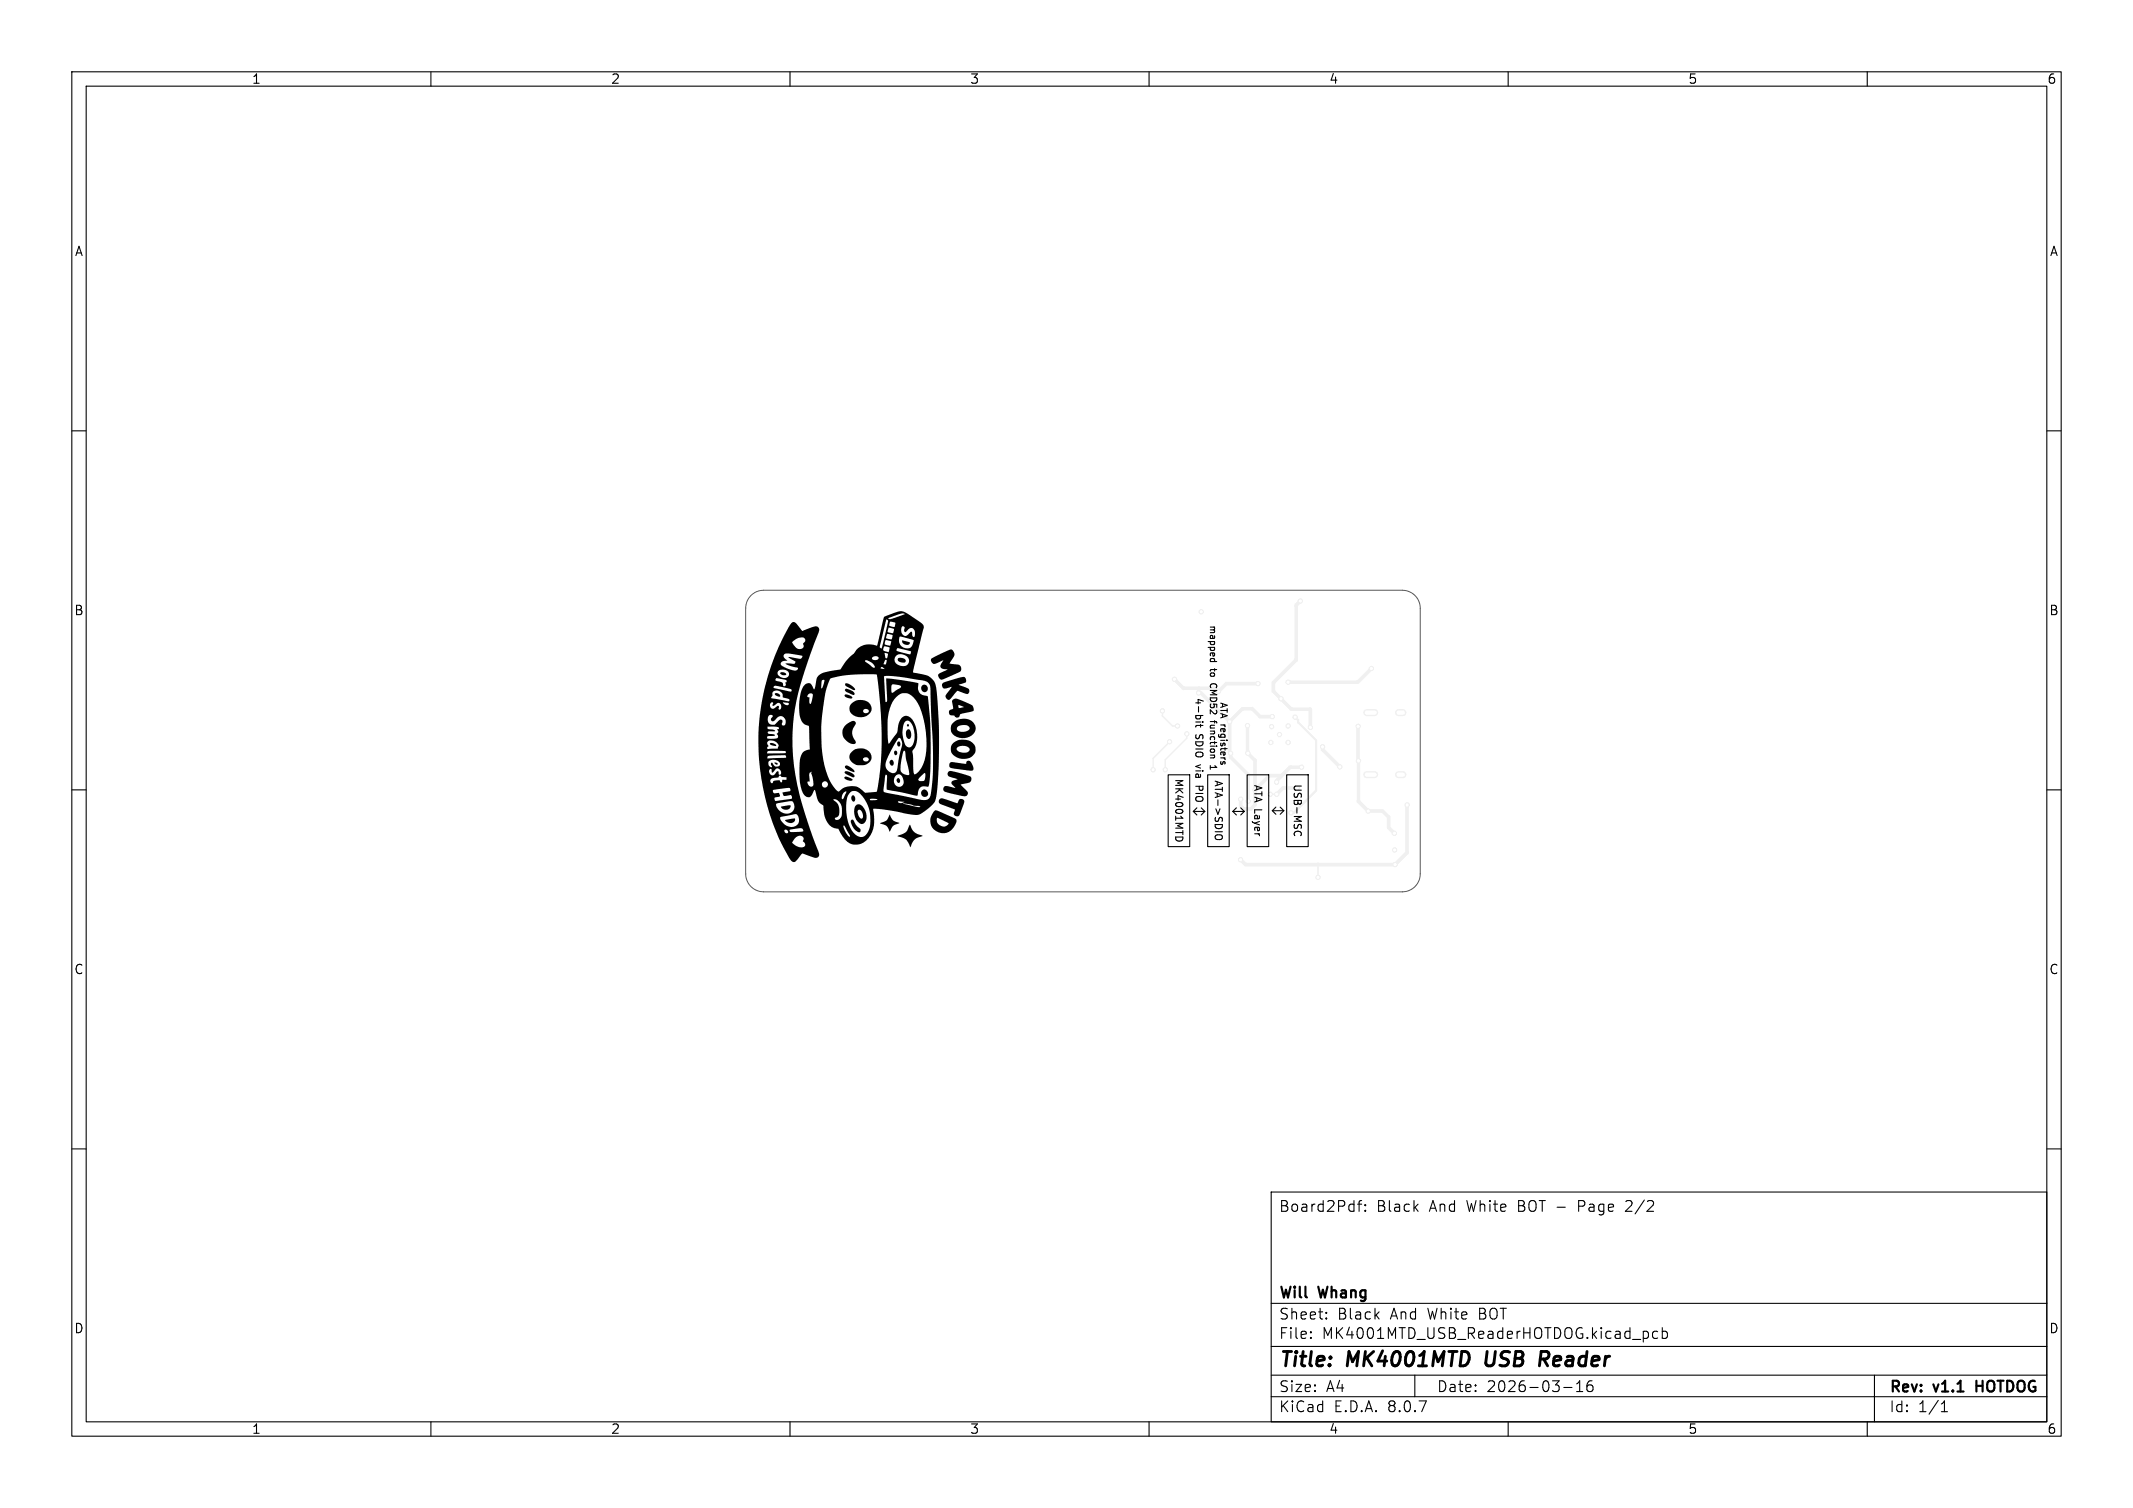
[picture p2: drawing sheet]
<svg xmlns="http://www.w3.org/2000/svg" width="297mm" height="210mm" viewBox="0 0 297 210" stroke-linecap="round" stroke-linejoin="round" font-family="sans-serif">
<path d="M190.3 99.2h1.1M194.7 99.2h.6M190.3 107.9h1.1M194.7 107.9h.6" fill="none" stroke="#f0f0f0" stroke-width="1"/>
<g fill="#ececec" stroke="#ececec" stroke-width=".14">
<circle cx="171.4" cy="104.9" r=".3"/>
<circle cx="194.2" cy="118.4" r=".3"/>
<circle cx="171.2" cy="100.5" r=".3"/>
<circle cx="178.2" cy="102.3" r=".3"/>
<circle cx="176.9" cy="110.6" r=".3"/>
<circle cx="177.1" cy="101.2" r=".3"/>
<circle cx="179.4" cy="103.4" r=".3"/>
<circle cx="163.5" cy="94.6" r=".3"/>
<circle cx="177.2" cy="99.8" r=".3"/>
<circle cx="179.4" cy="101.1" r=".3"/>
<circle cx="186.6" cy="106.8" r=".3"/>
<circle cx="184.2" cy="104" r=".3"/>
<circle cx="177" cy="103.4" r=".3"/>
<circle cx="175.2" cy="95.2" r=".3"/>
<circle cx="166.9" cy="96.5" r=".3"/>
<circle cx="177.8" cy="110.6" r=".3"/>
<circle cx="173.8" cy="111.6" r=".3"/>
<circle cx="179.4" cy="95" r=".3"/>
<circle cx="191" cy="93.1" r=".3"/>
<circle cx="169.7" cy="96.3" r=".3"/>
<circle cx="167.3" cy="85.2" r=".3"/>
<circle cx="189.2" cy="106" r=".3"/>
<circle cx="190.5" cy="112.9" r=".3"/>
<circle cx="194.2" cy="116.1" r=".3"/>
<circle cx="189.1" cy="101.1" r=".3"/>
<circle cx="177.8" cy="108.9" r=".3"/>
<circle cx="172.7" cy="119.7" r=".3"/>
<circle cx="195.9" cy="112.1" r=".3"/>
<circle cx="173.8" cy="104.9" r=".3"/>
<circle cx="183.5" cy="122.2" r=".3"/>
<circle cx="181.2" cy="106.8" r=".3"/>
<circle cx="173.7" cy="101.1" r=".3"/>
<circle cx="178.4" cy="97.3" r=".3"/>
<circle cx="181.1" cy="83.7" r=".3"/>
<circle cx="194.3" cy="120.4" r=".3"/>
<circle cx="172.8" cy="111.3" r=".3"/>
<circle cx="182.5" cy="101.3" r=".3"/>
<circle cx="162.3" cy="107.2" r=".3"/>
<circle cx="165.3" cy="102.2" r=".3"/>
<circle cx="162.9" cy="103.3" r=".3"/>
<circle cx="160.6" cy="107.2" r=".3"/>
<circle cx="161.9" cy="99" r=".3"/>
<circle cx="164" cy="101.1" r=".3"/>
<circle cx="180.3" cy="99.9" r=".3"/>
</g>
<g fill="none" stroke="#f0f0f0" stroke-width=".5">
<path d="M163.5 94.6l1.3 1.3h4.4l.5 .4 1.1-1.1h4.4M167 95.9l-.1 .1v.5h.3l4 4M177.2 99.8h-1.7l-1.1-1.1h-1.4l-1.8 1.8M178.4 97.3h.1M181.1 83.7l-.6 .6v7.6l-3.2 3.2v1.2l2.5 2.5h2.7v2.5M191 93.1l-1.9 1.9h-9.7M171.2 100.5v4.3l.2 .1v.5l2.4 2.5v3.7M172.8 111.3v.9l.4 .5h.9M173.7 101.1v3.8l1.1 1v4.1l1.9-2h1.8M177.8 110.6h.1M180.6 109.7h-2l-.8 .9M181.2 106.8h-1.6l-1.8 1.9"/>
<path d="M182.5 101.3h.1M184.2 104v.4l2.4 2.4M189.1 101.2l.1 10.4 1.3 1.4h2l.9 .8v1.5l.8 .8M195.9 112.1v6.6l-1.6 1.7h-20.9l-.7-.7"/>
</g>
<path d="M161.9 99v.7l1.4 1.4h.7M162.9 103.3l-2.3 2.3v1.6M165.3 102.2v.6l-3 3v1.4M176.9 110.6h.9M177.8 108.7v.2M183.5 120.4v1.8" fill="none" stroke="#f0f0f0" stroke-width=".2"/>
<path d="M180.3 99.9l.4 .4v.3l2.6 2.5v7l-3.1 3.1" fill="none" stroke="#f0f0f0" stroke-width=".3"/>
<g fill="#fff" stroke="#fff" stroke-width=".14">
<circle cx="171.4" cy="104.9" r=".15"/>
<circle cx="194.2" cy="118.4" r=".15"/>
<circle cx="171.2" cy="100.5" r=".15"/>
<circle cx="178.2" cy="102.3" r=".15"/>
<circle cx="176.9" cy="110.6" r=".15"/>
<circle cx="177.1" cy="101.2" r=".15"/>
<circle cx="179.4" cy="103.4" r=".15"/>
<circle cx="163.5" cy="94.6" r=".15"/>
<circle cx="177.2" cy="99.8" r=".15"/>
<circle cx="179.4" cy="101.1" r=".15"/>
<circle cx="186.6" cy="106.8" r=".15"/>
<circle cx="184.2" cy="104" r=".15"/>
<circle cx="177" cy="103.4" r=".15"/>
<circle cx="175.2" cy="95.2" r=".15"/>
<circle cx="166.9" cy="96.5" r=".15"/>
<circle cx="177.8" cy="110.6" r=".15"/>
<circle cx="179.4" cy="95" r=".15"/>
<circle cx="191" cy="93.1" r=".15"/>
<circle cx="169.7" cy="96.3" r=".15"/>
<circle cx="167.3" cy="85.2" r=".15"/>
<circle cx="189.2" cy="105.9" r=".15"/>
<circle cx="190.5" cy="112.9" r=".15"/>
<circle cx="194.2" cy="116" r=".15"/>
<circle cx="189.1" cy="101.2" r=".15"/>
<circle cx="177.8" cy="108.9" r=".15"/>
<circle cx="172.7" cy="119.7" r=".15"/>
<circle cx="195.9" cy="112.1" r=".15"/>
<circle cx="173.8" cy="104.9" r=".15"/>
<circle cx="183.5" cy="122.2" r=".15"/>
<circle cx="181.2" cy="106.8" r=".15"/>
<circle cx="173.7" cy="101" r=".15"/>
<circle cx="178.4" cy="97.3" r=".15"/>
<circle cx="181.1" cy="83.7" r=".15"/>
<circle cx="194.3" cy="120.4" r=".15"/>
<circle cx="172.8" cy="111.3" r=".15"/>
<circle cx="182.5" cy="101.3" r=".15"/>
<circle cx="162.3" cy="107.2" r=".15"/>
<circle cx="165.3" cy="102.2" r=".15"/>
<circle cx="162.9" cy="103.3" r=".15"/>
<circle cx="160.6" cy="107.2" r=".15"/>
<circle cx="161.9" cy="99" r=".15"/>
<circle cx="164" cy="101.1" r=".15"/>
<circle cx="180.3" cy="99.9" r=".15"/>
<circle cx="194.5" cy="89" r=".45"/>
<circle cx="194.5" cy="92" r=".45"/>
<circle cx="142.4" cy="121.2" r="1.1"/>
<circle cx="156.9" cy="103.1" r="1.1"/>
<circle cx="191.4" cy="100.7" r=".33"/>
<circle cx="191.4" cy="106.5" r=".33"/>
<circle cx="142.4" cy="85.2" r="1.1"/>
<circle cx="153.1" cy="85.2" r="1.1"/>
<circle cx="153.1" cy="121.2" r="1.1"/>
</g>
<path d="M190.3 99.2h1.1M194.7 99.2h.6M190.3 107.9h1.1M194.7 107.9h.6" fill="none" stroke="#fff" stroke-width=".6"/>
<g fill="none" stroke="#000" stroke-width=".15">
<path d="M10 10h277v190h-277zM12 12h273v186h-273zM60 10v2M110 10v2M160 10v2M210 10v2M260 10v2M10 60h2M285 60h2M168.5 92.1h.9M168.6 91.8v.3M169.1 91.8v.3"/>
<path d="M10 110h2M162.7 107.9h3v10h-3zM163.7 116.9l.4 .2 .6-.2M166.2 113h1.6M166.2 113l.5 .5M166.5 100.5h.7M166.5 109.5h1v.4M166.7 112.5l-.5 .5M167 109.5v.4M167.2 100.9v.4M167.3 112.5l.5 .5M167.4 100.5h.1"/>
<path d="M167.5 101h-.9l-.1 .3M167.8 113l-.5 .5M168.2 107.9h3v10h-3zM168.5 106.6v.5M168.5 100.5h.8M169.2 106.6l.2 .3h-.9M169.3 116.3l-.1 .2a.34 .34 0 0 0 .3 .4h.4a.34 .34 0 0 0 .3-.2 .34 .34 0 0 0-.1-.4M170 106.1v.3h.2l.2-.3 .2 .1-.1 .2M171.7 113h1.6M171.7 113l.5 .5M172.2 112.5l-.5 .5M172.8 112.5l.5 .5"/>
<path d="M173.3 113l-.5 .5M173.7 107.9h3v10h-3zM177.2 112.9l.5 .5M177.2 112.9h1.6M177.7 112.4l-.5 .5M178.3 112.4l.5 .5M178.8 112.9l-.5 .5M179.2 107.9h3v10h-3zM180.3 115.9l-.1 .3 .1 .2M181.2 115.9v.3l-.1 .2M285 110h2M10 160h2"/>
<path d="M177 166h108v32h-108zM189 167.7h.6M189.6 167.2l-.3 .1-.1 .1v1.3M190.1 168.6h.1l-.1 .1M190.1 168.6h-.1l.1 .1M190.1 167.8v.1M190.1 168.6v.1M190.1 167.8h.1l-.1 .1M190.1 167.8h-.1l.1 .1M227.2 167.8l-.9 .9h.9M285 160h2M60 198v2"/>
<path d="M110 198v2M160 198v2M177 194.5h108M177 191.5h108M177 187.5h108M177 181.5h108M182.5 186.3h.1l-.1 .1M182.5 186.3v.1M182.5 185.5v.1M182.5 185.5h.1l-.1 .1M184.7 183.6v.1M184.7 183.6h-.1l.1 .1"/>
<path d="M184.7 182.8v.1M184.7 182.8h-.1l.1 .1M197 191.5v3M210 198v2M217.7 193.2h1.2M219.5 193.8h.9M219.5 192.7l.5-.4v1.5M221.7 192.3a.59 .59 0 0 0-.7 .6v.6l.1 .2 .4 .1 .2-.1 .1-.5-.1-.3h-.5l-.2 .3M230.8 185.5l-.4-.1-.3 .3v.4l.1 .2 .2 .1 .4-.1M231.5 185.5l.4-.1 .3 .3v.4l-.2 .2-.1 .1-.4-.1M231.5 184.9v1.5M260 198v2"/>
<path d="M261 191.5v6.5M270.3 196.6h.9M270.3 195.5l.4-.4v1.5"/>
</g>
<g fill="#000">
<path d="M107.9 96.6a.47 .47 0 0 1 .7 .4l-.6-.2-.1-.2zM108.6 93.7a.53 .53 0 0 1 .9 .3 .53 .53 0 0 1-.9-.3zM110.2 86.8a.45 .45 0 0 1 .8 .1l.7 1 .6-.3a1.8 1.8 0 0 1 1.6-.3 .72 .72 0 0 1 0 1l-.3 .9h-1.5a.45 .45 0 0 0-.6-.4l-.6 .2-.3 .2-.3 .2 .1 .3a.95 .95 0 0 0 1.4 .6 .51 .51 0 0 0 0-.7l.3-.4h1.5l-.9 2.2h-1l-.8-.2a2.41 2.41 0 0 0-1.7-.1 .55 .55 0 0 0 .3 .8l.1 .1h-.2a.5 .5 0 0 0-.7 .6 3.7 3.7 0 0 0 2.1 .8l.3-.2v-.2l-1-.2-.7-.4 1.1 .1a.21 .21 0 0 0 .2-.2 .21 .21 0 0 0-.1-.2l-.8-.6 1.4 .2a.4 .4 0 0 0 .5-.3h1l-.8 2.5h-2a.9 .9 0 0 0-.7-.6 .9 .9 0 0 0-.9 .3 .88 .88 0 0 0 .6 .8 .88 .88 0 0 0 .9-.3l.1-.2h2l-.3 1h-2.1l-.1-.2-1.3-.3-.1 .3 .4 .2a.55 .55 0 0 1 .7 .6h.3v-.3l-.1-.1 .2-.1v-.1h2.1l-.4 1.3h-1l-.1-.2-1.6-.4a.44 .44 0 0 0-.8 .2l2.3 .5 .2-.1h1l-.3 1.3h-1l-.2-.2-.7-.2a.8 .8 0 0 0-.5-.9 .8 .8 0 0 0-1 .3l.1 .3-.2 .4 2.4 .5 .1-.2h1l-.1 .6h-1v-.2l-.8-.1a.58 .58 0 0 0 .8 .4v-.1h1l-.1 .3h-1.9a.42 .42 0 0 0-.3-.5 .42 .42 0 0 0-.5 .2l-.4 .2-.1-.1 .2-.3-.2-.1a.46 .46 0 0 0-.2 .7 .46 .46 0 0 0 .7 0l.4-.2 .1 .2-.1 .3h.2l.1-.1 .1-.3h1.9l-.2 2.1h-1.1a.71 .71 0 0 0-.5-.7 .71 .71 0 0 0-.8 .3 .48 .48 0 0 1-.6 .3l-.2-.3 .3-.4-.2-.1a.71 .71 0 0 0-.5 .6 .71 .71 0 0 0 .3 .7h.7l.5-.5a.32 .32 0 0 1 .5-.1 .32 .32 0 0 1-.1 .5l.1 .2a.29 .29 0 0 0 .5-.2v-.3h1.1l-.1 .9h-1.9l-.1-.1-.2-.1h-1.3v.3l1 .2-.1 .1-.8 .1-.1 .1 .1 .2 .8 .1 .1 .1-.1 .1a1.24 1.24 0 0 0-1 .2 .43 .43 0 0 0 .6 .2l.7-.1 .2-.1v-.3l-.2-.2 .3-.3-.2-.3 .3-.2h1.9l-.1 2.5h-1.9a1.04 1.04 0 0 0-1.5-.7 .63 .63 0 0 0 .1 .7l-.2 .2 .1 .2h1.4l.1-.4h1.9l.1 .9h-1l-.1-.2h-1.8a.54 .54 0 0 0-.7 .1v.2h2.3h.3v-.1h1v.6h-.9l-.2-.2h-2l-.4 .2v.2l3.5-.2 .1 1h-1.9a.95 .95 0 0 0-1.6-.2 .44 .44 0 0 0 0 .4 .44 .44 0 0 0 .5 .2l-.2-.4 .1-.2h.1a.6 .6 0 0 0 .5 .5 .6 .6 0 0 0 .6-.2v-.1h1.9l.2 1.3h-1.9v-.2a.47 .47 0 0 0-.4-.5 .47 .47 0 0 0-.6 .3l-.3 .3-.1-.5a.3 .3 0 0 0-.3 .1 .3 .3 0 0 0 0 .4 .5 .5 0 0 0 .5 .4 .5 .5 0 0 0 .5-.5l.2-.1 .1 .1v.3l.1 .1 .3-.2h1.9l.1 .5h-2a.2 .2 0 0 0-.2-.2 .2 .2 0 0 0-.2 .2 1.62 1.62 0 0 0-1.1 .4v.3l.2 .2 .2-.3 .3-.1 .5-.1 .3 .4 .1-.4h.6v-.4h1.3l.6 2.9h-1.1l-.2-.4-.6 .1a.37 .37 0 0 1-.4-.1 .37 .37 0 0 1-.1-.4l1-.1a.29 .29 0 0 0 0-.4 .29 .29 0 0 0-.4-.1l-1.8 .3a.28 .28 0 0 0-.1 .4 .28 .28 0 0 0 .4 .1l.4-.1 .1 .4-.1 .1-.4 .1a.26 .26 0 0 0-.3 .3 .26 .26 0 0 0 .3 .2l2.1-.3 .1-.1h1.1l.4 1.2h-1.2l-.1-.6-.3-.1-1.9 .3-.2 .1a1.42 1.42 0 0 0 .9 1.2 1.42 1.42 0 0 0 1.5-.4l.1-.5h1.2l.6 1.9h-1.1l-.2-.6-.3-.2-2 .4-.2 .1a1.61 1.61 0 0 0 2.4 1l.2-.3 .1-.4h1.1l.5 1.5h-1a.45 .45 0 0 0-.7-.3l-1.2 .1a.2 .2 0 0 0 0 .3 .2 .2 0 0 0 .2 .1l2.7-.2v.2h-3.2v-.1a.3 .3 0 0 0-.5-.2 .3 .3 0 0 0 .2 .4 .3 .3 0 0 0 .3-.1h3.2l.7 1.8h-1.5l-.1-.3-.2-.3a.46 .46 0 0 0 0-.5 .46 .46 0 0 0-.5-.2 1.64 1.64 0 0 0-1 1 1.64 1.64 0 0 0 1.6 .5l.2-.2h1.5l.3 .7a.59 .59 0 0 1 .2 .7 .59 .59 0 0 1-.6 .4l-1.7-.6-.6 .6a.63 .63 0 0 1-1 .4l-1-1.7a32.8 32.8 0 0 1-3.3-19.3 32.2 32.2 0 0 1 4.1-11.8zM117.7 96.7a.99 .99 0 0 1 1 .5 .84 .84 0 0 1-1.1-.4zM117.7 95.2a1.53 1.53 0 0 1 1.4 .9l-.4-.1-.8-.4-.2-.2zM117.7 96l.1-.1a2.16 2.16 0 0 1 1.2 .6v.2l-.2 .1-.7-.3a.41 .41 0 0 1-.4-.5zM118.6 97.9a1.63 1.63 0 0 1 2.8 .8l-.1 .3h-.3a.37 .37 0 0 0-.5-.3 .37 .37 0 0 0-.2 .6h.3a.36 .36 0 0 0 .4-.3h.3a1.68 1.68 0 0 1-1.5 .9 1.68 1.68 0 0 1-1.5-1v-.5zM125.1 91.7a.85 .85 0 0 1 1 .3 .54 .54 0 0 1-.9 .2l-.2-.3zM112.1 95.3a.63 .63 0 0 1 .7-.1 .63 .63 0 0 1 .4 .5l.2 .3 .2-.8a1.53 1.53 0 0 1 1.6-1.7l1.2-.2a.65 .65 0 0 0 .9-.5l.6-.9 1-.9a2.54 2.54 0 0 1 3.2-1.1l.9-3.5a.74 .74 0 0 1 .7-.8l.7-.2a1.74 1.74 0 0 1 2 .1h-.5a5.8 5.8 0 0 0-2.2 .6l.1 .1h.2l1.7-.6a.96 .96 0 0 1 1.3 .3l.9 .6h-4.2l-.3-.2-.9 3.7a.24 .24 0 0 0 .3 .3l.9-3.8h4.2l.4 .3h-3.6l-.8-.2a.37 .37 0 0 0 .1 .6l.6 .1 .1-.5h3.7a.79 .79 0 0 1 .1 1.1l-.1 .2h-1v-.1a.55 .55 0 0 0-.5-.6 .55 .55 0 0 0-.6 .4l-.2 .2h-.2l.1-.6-.3-.2-.1 .1-.1 .3h-1l-.8-.2v.3a.26 .26 0 0 0-.1 .3 .26 .26 0 0 0 .3 .1l.4 .1 .2-.6h1l.1 .6 .2 .3-1.5-.1a.71 .71 0 0 0-.8 0l-.1 .5 .7 .1h.1l.1-.5h1.5a.7 .7 0 0 0 .9-.4l.2-.1h.1l.1 .6 .1 .1 .2-.1v-.5h1l-.2 1.1h-1l-1.8-.6-.2 .1v.6h-1.1l-.8-.2v.1a.39 .39 0 0 0 0 .6l.6 .1 .2-.6h1.1l.2 .5 .3 .4h-1.8l-.5-.2a.35 .35 0 0 0-.4 .4 .35 .35 0 0 0 .4 .3l.3 .1 .2-.6h1.8a.93 .93 0 0 0 1.1 0 .93 .93 0 0 0 .4-.9v-.1h1l-.4 1.5h-.9l-1.9-.4-.2 .2a.67 .67 0 0 0 .7 .3l1 .3a.28 .28 0 0 0 .3 0 .28 .28 0 0 0 .1-.4h.9l-.3 1.4h-.9v-.3a1.26 1.26 0 0 0-1.4-.7h-1.6l-.4-.2 .1 .7h-.9l-.1-.1a.55 .55 0 0 0-.9 .2 .56 .56 0 0 0 1-.1l1.1 .1 .1-.6h1.6h-.1a.75 .75 0 0 0-.5 .9l-1.3-.1-.3 .6a.24 .24 0 0 0 .3 0 .24 .24 0 0 0 .1-.2l.1-.3h1.1v.1a1.12 1.12 0 0 0 1.9 .2l.1-.2h.9l-.3 1.1h-4l-.4-.3h-1a1.53 1.53 0 0 0-1.3-.9v.1l1.2 .9 .1-.1h1l-.2 .2 .6 .1h4l-.1 .4a4.4 4.4 0 0 1 2.7 1 2.68 2.68 0 0 1 .7 2.1 74.4 74.4 0 0 1 .2 8.9h-.8l-.3-9a1.94 1.94 0 0 0-.4-1.6l-.5-.2-.8-.1a21.2 21.2 0 0 0-4.8-.5l.2 3.6 .2-.1v-.2l-.1-3 3 .4 1.5 .3-.1 .4h-2.3l-.2-.1-.4-.1a.54 .54 0 0 0-.8 .2v.7l.1 .2 1.2-.7 .1-.2h2.3a1.13 1.13 0 0 0 1.3 1.3l.4 3.3 .1 3.5h-.6a12.1 12.1 0 0 0-1.5-6.2 1.7 1.7 0 0 0-1.5-1 1.7 1.7 0 0 0-1.5 .9 8.3 8.3 0 0 0-.9 5.1l.1 1h-.9a59.4 59.4 0 0 0-.7-9.6 18.4 18.4 0 0 0-6.5 .6l-.1 .3h-.7a.23 .23 0 0 0-.3-.1 .23 .23 0 0 0-.1 .3v.9l.2-.3 .2-.8h.7l-.6 2h-1.7v-.2a.43 .43 0 0 0-.5 0 .43 .43 0 0 0-.2 .5h.2a.91 .91 0 0 0 .1 .9l.2-.2 .2-1h1.7a24.3 24.3 0 0 0 .1 10.4l.1 .4h-2l-.1-.2v.1v.2l.1-.1h2l.7 1.6h-.5a.43 .43 0 0 0-.4-.4 .43 .43 0 0 0-.5 .4h-1.1l-.2-1-.2-.6a.37 .37 0 0 0-.2 .5v.7h-.2a.49 .49 0 0 0 .1 .6 .49 .49 0 0 0 .6 0l.1-.2h1.1l.1 .2a.42 .42 0 0 0 .5 .3 .42 .42 0 0 0 .3-.5l.6 .1a1.67 1.67 0 0 0 .9 .9 2.43 2.43 0 0 1 3.7 .2l1.6-.2a33.1 33.1 0 0 0 .7-6.7l1 .1 .6-.9a1.99 1.99 0 0 0 .7-1.7 1.33 1.33 0 0 1 1.2-1.3 2.2 2.2 0 0 1 1.3 2l.1 1h-.3a2.44 2.44 0 0 0-.9-2.3 .65 .65 0 0 0-.7 .7 4.1 4.1 0 0 0 .2 2.4h-.4l-.2-.6-.2-.1-1 1.4a5.2 5.2 0 0 0-.9 2.5 1.1 1.1 0 0 0 1.4 .9l.2-.5 .7-3.6h.4a.63 .63 0 0 0 .6 .6 .63 .63 0 0 0 .6-.7l.2-.7h.3l-.1 .8-.4 .8a.81 .81 0 0 0-.1 .9l.1 1.9 .1 .7h-.7l-.5-2.2v-.8l-.1-.2h-.1a6.3 6.3 0 0 0-.4 2.9 1.13 1.13 0 0 0 1.1 .4v-.1h.7a2.49 2.49 0 0 0 1.4-2l.3-2.1h.6l-.1 4.2h-.6l-.2-.3-.8 .8a.28 .28 0 0 0 .1 .4 .28 .28 0 0 0 .3 0 .48 .48 0 0 0 .5-.7l.1-.2h.6l-.1 1.1h-3.6v-.3a.7 .7 0 0 0-.8-.8 .88 .88 0 0 0-.5 1 .88 .88 0 0 0 .9 .6l.3-.2 .1-.3h3.6l-.1 .5-.1 .1a.97 .97 0 0 0-1 .1 .97 .97 0 0 0-.4 .9l-.1 .2h-.1l-4.1-.8v-1.9l-.1-.2-.1 .2-.3 1.8a.41 .41 0 0 0 .1 .4 .41 .41 0 0 0 .4 .1l4.5 .9h-5.8l-.7-.1-.3 .1-.1 .1 6.9-.1 .6 .1a.99 .99 0 0 0 1.1-1.1l.2-2.1v-2.6h.8l-.1 3.6a7.1 7.1 0 0 1-.5 2.5l-5.1-.1a.46 .46 0 0 0 .8 .2l.1-.1h4.2l-.6 .7h-1.4l-.1-.2h-.7l-.5-.2-1.1-.1 2.2 .5h1.6a3.8 3.8 0 0 1-1.9 1.1l-1-.1a22.5 22.5 0 0 0-5-.7l.1 1.8h-.5a4.8 4.8 0 0 0-1.9-4.3l-.4-.1-.4 .2h-.6a.57 .57 0 0 0-.7 .6v.3l.1 .1 .2-.1 .4-.9h.6h-.1a2.91 2.91 0 0 0-.6 2.6h-.6v-.3a1.19 1.19 0 0 0-1.2-1.3 1.74 1.74 0 0 1 .6 2.5l-.4 .1a.48 .48 0 0 0 .6 .3 .48 .48 0 0 0 .3-.5l.1-.8h.6l.1 .3a4.3 4.3 0 0 0 1.5 3.2h-1l-.9-1.4-.1 .1 .1 .3a1.57 1.57 0 0 0 .9 1.1v-.1h1a1.01 1.01 0 0 0 1.5-.7l.2-.5 .1-.7h.5a3.2 3.2 0 0 1-2.1 3.1 2 2 0 0 1-2.3-1.1l-.6-1.1h-.2a2.21 2.21 0 0 1-1.7-1.8l-.1-1a.54 .54 0 0 0-.5-.7 4.7 4.7 0 0 1-.7-1.9l-.3 .4a.68 .68 0 0 1-.5 .6 .68 .68 0 0 1-.8-.4 8.6 8.6 0 0 1-.5-4.5 1.54 1.54 0 0 1 1.1-1.7h.3l-.2-3.3a1.46 1.46 0 0 1-1.3-1.6v-1.6a4.3 4.3 0 0 1 .8-2.6zM125.6 89.2h.3a1.04 1.04 0 0 1 .8 .3 .59 .59 0 0 1-.7 .3 .59 .59 0 0 1-.4-.6zM128.5 95.4a.49 .49 0 0 1 .7 .5 .49 .49 0 0 1-.7 .4 .56 .56 0 0 1 0-.9zM129.7 91.7l2.3-1.1a.62 .62 0 0 1 .8 .1 .62 .62 0 0 1 0 .8l-.6 .9 .6 .1a.82 .82 0 0 1 1 .5l-.1 .5-1.3 .6a2.23 2.23 0 0 1-1.4 .5 .53 .53 0 0 1-.4-.6 .53 .53 0 0 1 .6-.4l.7-.4a1.16 1.16 0 0 1-.9-.3v-.3l.4-.7-.5 .2a.98 .98 0 0 1-1.1 .2 .43 .43 0 0 1-.1-.6z"/>
<path d="M132.6 97.5a.92 .92 0 0 1 1.2 0l.6 .3a1.65 1.65 0 0 1 1.1 .6v.1h-1.2l-.8-.3a.25 .25 0 0 0-.1 .3 .25 .25 0 0 0 .3 .1l.6-.1h1.2a.43 .43 0 0 1 0 .5 .43 .43 0 0 1-.5 .2l-.5 .1a.92 .92 0 0 0-.9 .3 .4 .4 0 0 1-.3 .3 .4 .4 0 0 1-.4-.2l-.2-.1a.45 .45 0 0 1-.6-.3 .45 .45 0 0 1 .5-.5l.1-.2zM131.3 95.1l1.6-.5a1.87 1.87 0 0 1 1.5-.3 .49 .49 0 0 1 .1 .6 .49 .49 0 0 1-.5 .3l-.5 .1 1 .4a.47 .47 0 0 1 .5 .4 .47 .47 0 0 1-.4 .6l-1.3-.5-.8 .9a.45 .45 0 0 1-.7 .3 .45 .45 0 0 1 0-.7l.7-1.1-.7 .3a.46 .46 0 0 1-.6-.2 .46 .46 0 0 1 .1-.6zM107.2 103.5a.64 .64 0 0 1 .9 .4l-.8-.2zM107.8 106.2l.4 .1 .1 .1a.32 .32 0 0 1-.5-.2zM108.8 112.3l1.3-.1a.68 .68 0 0 1-.6 .6 .68 .68 0 0 1-.7-.5zM109.3 114.2l1.4-.2a.63 .63 0 0 1-.4 .6 .63 .63 0 0 1-.7-.1zM117.6 108.2a1.22 1.22 0 0 1 1.1 .4 .86 .86 0 0 1-1.1-.3zM117.6 107.5a1.35 1.35 0 0 1 1.4 .6l-.1 .1h-.3l-.9-.4-.1-.2zM117.7 106.7a1.27 1.27 0 0 1 1.3 .6v.2h-.1l-.9-.3-.3-.3zM118.6 114.2h.2a3.7 3.7 0 0 0 1 1.3v.3l-.1 .1a1.77 1.77 0 0 1-1.2-1.6zM117.6 101.1l.7-.5a.48 .48 0 0 1 .9 0v.1a1.92 1.92 0 0 0-.2 2.4l.1 .4a.94 .94 0 0 1-1.2-.3 1.46 1.46 0 0 1-.3-2.1zM118.6 110.8h.1a.5 .5 0 0 1 .4 .4 .5 .5 0 0 1-.2 .4h-.2a.59 .59 0 0 1-.1-.8z"/>
<path d="M119.2 112.2a.73 .73 0 0 1 1.1 .4l.3 .7 .1 .4h-.5l-.3-.8a.32 .32 0 0 0-.5 0 .32 .32 0 0 0 .1 .4l.1 .5 .3 .2h.2l.1-.3h.5v.3a.67 .67 0 0 1-.5 .7 .67 .67 0 0 1-.8-.3 2.06 2.06 0 0 1-.2-2.2zM118.7 104.6a1.66 1.66 0 0 1 2.6 .6v.6h-.3a.4 .4 0 0 0-.5-.3 .4 .4 0 0 0-.3 .4l.3 .2a.36 .36 0 0 0 .5-.3h.3a1.77 1.77 0 0 1-3-.1v-.6zM122.5 114.6h.2a1.38 1.38 0 0 0 1.2-1.2 1.53 1.53 0 0 0 1.3 1.2 1.5 1.5 0 0 0-1.3 1.2 1.35 1.35 0 0 0-1.4-1.1zM124 105.9a.4 .4 0 0 1 .5 .2 .4 .4 0 0 1-.2 .5 .45 .45 0 0 1-.4-.3 .45 .45 0 0 1 .1-.4zM124.6 104.6a.3 .3 0 0 1 .3 .2 .3 .3 0 0 1-.3 .3l-.1-.3zM125 103.3a.34 .34 0 0 1 .4 .3 .34 .34 0 0 1-.3 .4 .42 .42 0 0 1-.1-.7zM124.9 108.5l.1-.1a.34 .34 0 0 1 .3 .3 .34 .34 0 0 1-.2 .3h-.1a.39 .39 0 0 1-.1-.5zM126.3 101.6l.2-.1a.86 .86 0 0 1 .1 1.4 .84 .84 0 0 1-.3-1.3zM125 116.4a1.8 1.8 0 0 0 1.7-1.6 2.05 2.05 0 0 0 1.8 1.6 2.02 2.02 0 0 0-1.8 1.6v-.1a1.72 1.72 0 0 0-1.7-1.4zM128.4 110.1a.51 .51 0 0 1 .7 0 .51 .51 0 0 1-.1 .8 .51 .51 0 0 1-.7-.2 .49 .49 0 0 1 .1-.6zM130.1 112.9a1.16 1.16 0 0 1 1.1 .3l1.5 .6a.53 .53 0 0 1 .4 .3 .53 .53 0 0 1 0 .6h-1l-1.5-.8a.65 .65 0 0 0 .2 1 .81 .81 0 0 0 1.3-.2h1a1.79 1.79 0 0 1-2.3 1.3 1.79 1.79 0 0 1-1.1-2.4zM130.8 111.3l.4-.1 2.1 .7a.64 .64 0 0 1 .7-.6 .48 .48 0 0 1 .1 .8l-.4 1.1a.46 .46 0 0 1-.6 .4 .46 .46 0 0 1-.2-.7l.1-.2-1.7-.6a.49 .49 0 0 1-.5-.2 .49 .49 0 0 1 0-.6z"/>
<path d="M132.1 107.4a6.9 6.9 0 0 1 2.7 .6 .55 .55 0 0 1 .4 .6 .55 .55 0 0 1-.6 .5l-.8 .2 .2 .2a1.51 1.51 0 0 1 .8 1.1h-.1a.66 .66 0 0 1-.9 .2l-1.6-.4a.92 .92 0 0 1-.9-.5l.2-.3a2.16 2.16 0 0 1 1.5 .1v-.1a.75 .75 0 0 1-.5-.7l.2-.2 .6-.2-.5-.1a.83 .83 0 0 1-.9-.7zM132.7 103.5a2.11 2.11 0 0 1 3.1 .4v.5h-.8a1.16 1.16 0 0 0-1.8-.1 1.22 1.22 0 0 0 1.8 .2v-.1h.8a1.54 1.54 0 0 1-2 1.3 1.49 1.49 0 0 1-1.4-1.4 .97 .97 0 0 1 .3-.8zM132.7 100.7a2.01 2.01 0 0 1 3 .1l.2 .6h-.9a1.12 1.12 0 0 0-1.7-.1l-.1 .2a1.14 1.14 0 0 0 1.8-.1h.9a1.82 1.82 0 0 1-2.7 1.2 1.2 1.2 0 0 1-.5-1.9zM132.3 106.2a.89 .89 0 0 1 .9 0l1.3 .2a.36 .36 0 0 1 .3-.5 .36 .36 0 0 1 .4 .3 .91 .91 0 0 1 .2 1.1l-1.6-.1a3.1 3.1 0 0 1-1.6-.4z"/>
<circle cx="126.4" cy="101" r=".16"/>
</g>
<path d="M275.2 192.3v1.5M275.2 193h.9" fill="none" stroke="#000" stroke-width=".3"/>
<path d="M207.1 188.2l-.2 1.6v.2l.3 .2M214.6 188.2h.8M214.9 189.3l.6 .9M215.4 189.2l-.2 .1h-.7" fill="none" stroke="#000" stroke-width=".4"/>
<path d="M104.6 82.9a2.5 2.5 0 0 1 1.7-.7h89a2.5 2.5 0 0 1 2.5 2.5v37a2.5 2.5 0 0 1-2.5 2.5h-89a2.5 2.5 0 0 1-2.5-2.5v-37a2.5 2.5 0 0 1 .8-1.8z" fill="none" stroke="#575757" stroke-width=".14"/>
<g font-size="2.8">
<text x="178" y="190.9">Title:</text>
<text x="187.7" y="190.9">MK4001MTD</text>
<text x="207.7" y="190.9">USB</text>
<text x="216" y="190.9">Reader</text>
</g>
<g font-size="2.1">
<text x="178" y="169">Board2Pdf:</text>
<text x="191.7" y="169">Black</text>
<text x="199.1" y="169">And</text>
<text x="204.4" y="169">White</text>
<text x="211.6" y="169">BOT -</text>
<text x="220.3" y="169">Page</text>
<text x="227.1" y="169">2/2</text>
<text x="178" y="184">Sheet:</text>
<text x="178" y="181.2">Will</text>
<text x="183.7" y="181.2">Whang</text>
<text x="186.2" y="184">Black</text>
<text x="193.7" y="184">And</text>
<text x="199" y="184">White</text>
<text x="206.2" y="184">BOT</text>
<text x="178" y="186.7">File:</text>
<text x="184.1" y="186.7">MK4001MTD_USB_ReaderHOTDOG.kicad_pcb</text>
<text x="178" y="196.9">KiCad</text>
<text x="178" y="194.1">Size:</text>
<text x="184.7" y="194.1">A4</text>
<text x="185.7" y="196.9">E.D.A.</text>
<text x="193.3" y="196.9">8.0.7</text>
<text x="200" y="194.1">Date:</text>
<text x="207" y="194.1">2026-03-16</text>
<text x="263" y="194.3">Rev:</text>
<text x="263" y="196.9">Id:</text>
<text x="267.1" y="196.9">1/1</text>
<text x="269.4" y="194.3">v1.1</text>
<text x="275.8" y="194.3">HOTDOG</text>
</g>
<g font-size="1.8">
<text x="35" y="11.9">1</text>
<text x="85" y="11.9">2</text>
<text x="135" y="11.9">3</text>
<text x="185" y="11.9">4</text>
<text x="235" y="11.9">5</text>
<text x="285" y="11.9">6</text>
<text x="10.3" y="35.9">A</text>
<text x="285.4" y="35.9">A</text>
<text x="10.3" y="85.9">B</text>
<text x="285.3" y="85.9">B</text>
<text x="10.3" y="135.9">C</text>
<text x="285.3" y="135.9">C</text>
<text x="10.3" y="185.9">D</text>
<text x="285.3" y="185.9">D</text>
<text x="35" y="199.9">1</text>
<text x="85" y="199.9">2</text>
<text x="135" y="199.9">3</text>
<text x="185" y="199.9">4</text>
<text x="235" y="199.9">5</text>
<text x="285" y="199.9">6</text>
</g>
<g font-size="1.4">
<text x="166.2" y="97.1" transform="rotate(90 166.2 97.1)">4-bit</text>
<text x="166.2" y="102.2" transform="rotate(90 166.2 102.2)">SDIO</text>
<text x="166.2" y="106.7" transform="rotate(90 166.2 106.7)">via</text>
<text x="163.4" y="108.3" transform="rotate(90 163.4 108.3)">MK4001MTD</text>
<text x="166.2" y="109.9" transform="rotate(90 166.2 109.9)">PIO</text>
<text x="168.9" y="108.6" transform="rotate(90 168.9 108.6)">ATA-&gt;SDIO</text>
<text x="174.4" y="109.2" transform="rotate(90 174.4 109.2)">ATA Layer</text>
<text x="179.9" y="109.1" transform="rotate(90 179.9 109.1)">USB-MSC</text>
</g>
<g font-size="1.3">
<text x="168.3" y="86.9" transform="rotate(90 168.3 86.9)">mapped</text>
<text x="168.3" y="93.1" transform="rotate(90 168.3 93.1)">to</text>
<text x="168.3" y="95.4" transform="rotate(90 168.3 95.4)">CMD52</text>
<text x="168.3" y="100.9" transform="rotate(90 168.3 100.9)">function</text>
<text x="169.7" y="97.7" transform="rotate(90 169.7 97.7)">ATA registers</text>
</g>
</svg>
